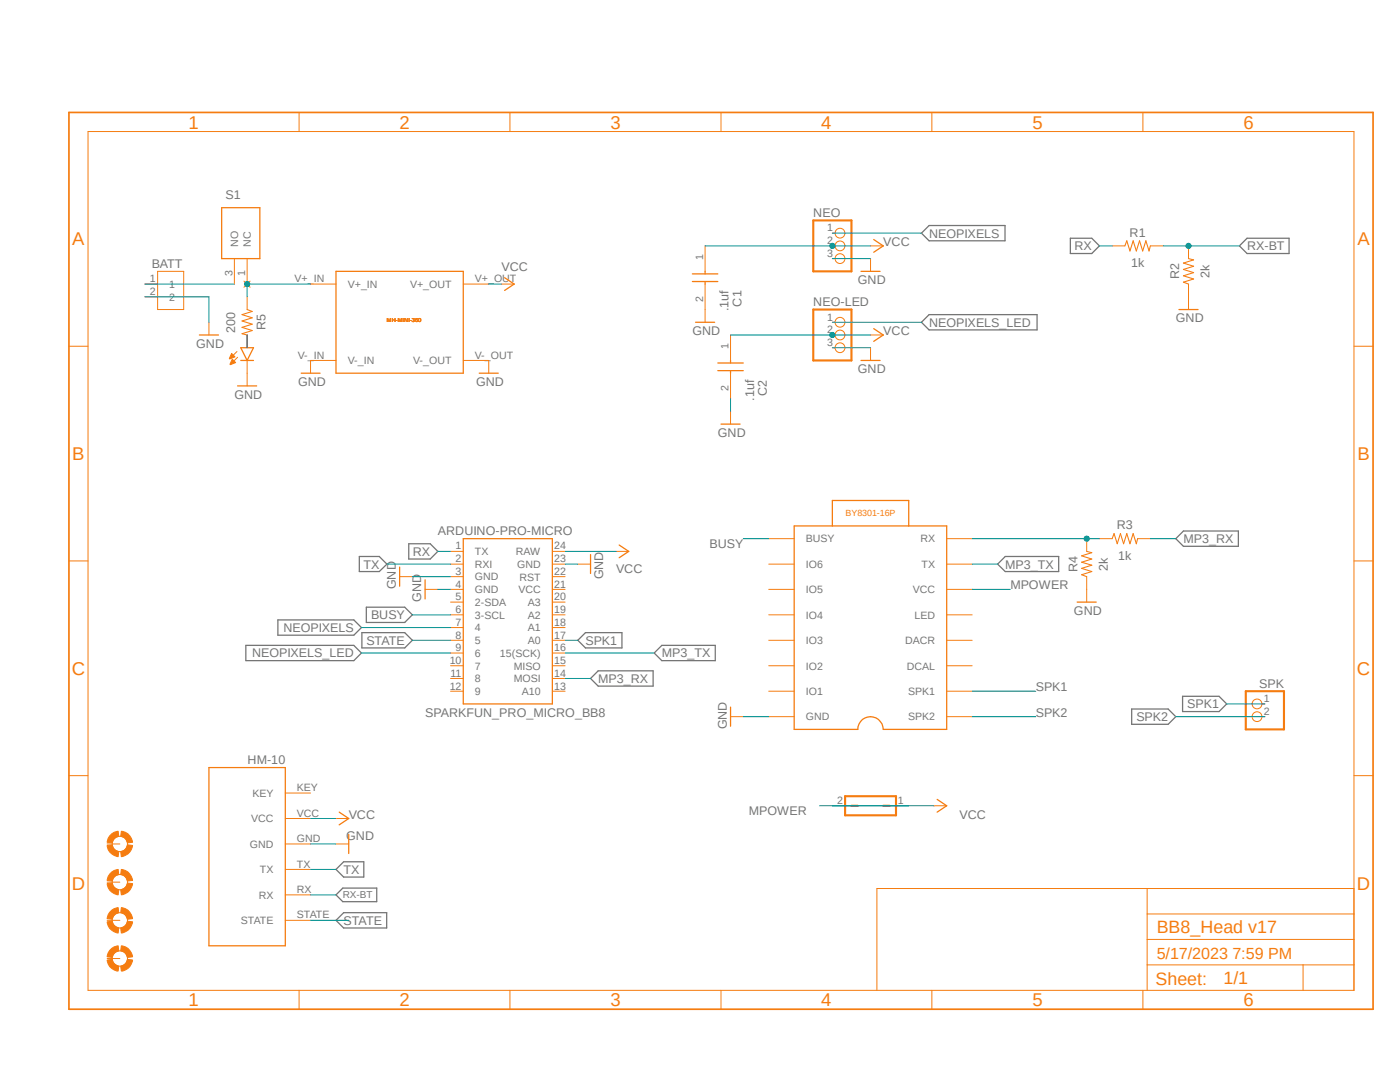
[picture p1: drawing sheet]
<svg xmlns="http://www.w3.org/2000/svg" width="279mm" height="216mm" viewBox="0 0 279 216" stroke-linecap="round" stroke-linejoin="round" font-family="sans-serif">
<path d="M13.2 22.1l261.2 179.9M274.4 22.1l-261.2 179.9" fill="none" stroke="#fff" stroke-width=".2"/>
<g fill="none" stroke="#757575" stroke-width=".25">
<path d="M183.9 46.5l1.5-1.5h15.2v3h-15.2zM213.6 47.5h4.3l1.5 1.6-1.5 1.5h-4.3zM247.4 49.1l1.5-1.6h8.4v3.1h-8.4zM183.9 64.3l1.5-1.5h21.6v3h-21.6zM71.7 111h4l1.5 1.6-1.5 1.4h-4zM81.6 108.5h4.3l1.5 1.5-1.5 1.5h-4.3zM199.1 112.6l1.5-1.6h10.7v3h-10.7zM234.7 107.5l1.5-1.5h10.9v3h-10.9zM49.1 128.8h21.5l1.5 1.5-1.5 1.5h-21.5zM55.5 123.7h15.1l1.5 1.5-1.5 1.5h-15.1zM72.2 126.2h8.6l1.5 1.6-1.5 1.5h-8.6zM73.1 121.2h7.7l1.5 1.5-1.5 1.5h-7.7z"/>
<path d="M115.3 127.8l1.5-1.6h7.3v3.1h-7.3zM117.9 135.4l1.5-1.5h10.9v3h-10.9zM130.6 130.3l1.5-1.5h10.6v3h-10.6zM236 138.9h7.3l1.5 1.6-1.5 1.5h-7.3zM225.8 141.5h7.3l1.6 1.5-1.6 1.5h-7.3zM67.1 178.6l1.3-1.4h6.8v2.7h-6.8zM67.1 173.5l1.5-1.5h4v3h-4zM67.1 183.6l1.5-1.5h8.6v3.1h-8.6z"/>
</g>
<path d="M162.3 44h7.6v10.1h-7.6zM162.3 61.8h7.6v10.1h-7.6zM248.6 137.9h7.6v7.6h-7.6zM168.7 158.9h10.1v3.8h-10.1zM169.9 160.8h1.3M176.3 160.8h1.2" fill="none" stroke="#f57c10" stroke-width=".42"/>
<g fill="none" stroke="#f57c10" stroke-width=".2">
<path d="M28.9 56.7h2.6M28.9 59.2h2.6M31.5 54.1h5.2v7.7h-5.2zM140.7 49.1v5M140.7 56.7v5.1M166.1 46.5h.6M166.1 49.1h.6M166.1 51.6h.6M222 49.1h2.5M229.6 49.1h2.5M237.2 49.1v2.5M237.2 56.7v5.1"/>
<path d="M41.7 64.3v2.5M145.8 66.8v5.1M145.8 74.5v5M166.1 64.3h.6M166.1 66.8h.6M166.1 69.4h.6M79.8 115.1h2.5M84.8 117.6h2.6M89.9 117.6h2.6M89.9 112.6h2.6M89.9 110h2.6M89.9 115.1h2.6"/>
<path d="M110.2 117.6h2.6M110.2 112.6h2.6M110.2 110h2.6M110.2 115.1h2.6M115.3 112.6h2.6M122.9 110h2.6M153.4 117.6h5.1M153.4 112.6h5.1M153.4 107.5h5.1M188.9 117.6h5.1M188.9 112.6h5.1M188.9 107.5h5.1"/>
<path d="M216.9 107.5v2.5M216.9 115.1v5M89.9 122.7h2.6M89.9 125.2h2.6M89.9 127.8h2.6M89.9 130.3h2.6M89.9 120.1h2.6M89.9 132.8h2.6M89.9 135.4h2.6M89.9 137.9h2.6M110.2 122.7h2.6M110.2 125.2h2.6"/>
<path d="M110.2 127.8h2.6M110.2 130.3h2.6M110.2 120.1h2.6M110.2 132.8h2.6M110.2 135.4h2.6M110.2 137.9h2.6M153.4 122.7h5.1M153.4 127.8h5.1M153.4 132.8h5.1M153.4 137.9h5.1M188.9 122.7h5.1M188.9 127.8h5.1"/>
<path d="M188.9 132.8h5.1M188.9 137.9h5.1M56.9 158.2h5.1M145.8 143h2.5M153.4 143h5.1M188.9 143h5.1M251.9 140.5h.5M251.9 143h.5M56.9 168.4h5.1M56.9 163.3h5.1M56.9 173.5h5.1M56.9 178.6h5.1"/>
<path d="M67.1 168.4h2.5M67.1 163.3h2.5M166.1 160.8h3.8M177.5 160.8h3.9M186.4 160.8h2.5M56.9 183.6h5.1"/>
<circle cx="167.6" cy="49.1" r=".98"/>
<circle cx="167.6" cy="51.6" r=".98"/>
<circle cx="167.6" cy="46.5" r=".98"/>
<circle cx="167.6" cy="64.3" r=".98"/>
<circle cx="167.6" cy="66.8" r=".98"/>
<circle cx="167.6" cy="69.4" r=".98"/>
<circle cx="250.9" cy="143" r=".98"/>
<circle cx="250.9" cy="140.5" r=".98"/>
</g>
<g fill="none" stroke="#f57c10" stroke-width=".25">
<path d="M138.2 54.7h5.1M138.2 56.2h5.1M140.7 54.1v.6M140.7 56.2v.5M39.8 66.8h3.8M143.3 72.4h5M143.3 74h5M145.8 71.9v.5M145.8 74v.5M235.3 61.8h3.8M79.8 113.2v3.8M84.8 115.7v3.8"/>
<path d="M92.5 107.5h17.7v33h-17.7zM117.9 110.7v3.7M123.6 108.8l1.9 1.2-1.9 1.3M158.5 104.9h30.4v40.6h-12.6a2.54 2.54 0 0 0-2.6-2.5 2.54 2.54 0 0 0-2.5 2.5h-12.7zM166.1 104.9v-5h15.3v5M215 120.1h3.8M41.7 153.2h15.2v35.5h-15.2zM145.8 141.1v3.8M187 159.5l1.9 1.3-1.9 1.3M67.7 162.1l1.9 1.2-1.9 1.3M69.6 166.5v3.8"/>
</g>
<path d="M224.5 49.1l.4-1.1 .6 2.1 .6-2.1 .7 2.1 .6-2.1 .6 2.1 .7-2.1 .6 2.1 .3-1M237.2 51.6l1 .3-2 .6 2 .6-2 .7 2 .6-2 .6 2 .7-2 .6 1 .4M216.9 110l1 .3-2 .6 2 .6-2 .7 2 .6-2 .6 2 .6-2 .7 1 .4" fill="none" stroke="#f57c10" stroke-width=".21"/>
<path d="M24.2 188.7a2.44 2.44 0 0 1 2.3 2.2l-1.1 .2a1.46 1.46 0 0 0-1.3-1.4z" fill-rule="evenodd" fill="#f57c10"/>
<path d="M24.2 188.7a2.44 2.44 0 0 1 2.3 2.2l-1.1 .2a1.46 1.46 0 0 0-1.3-1.4z" fill="none" stroke="#f57c10" stroke-width=".2"/>
<path d="M22.3 189.2l.5-.3 .8-.2 .1 1a1.47 1.47 0 0 0-1.3 1.4l-1-.2a2.35 2.35 0 0 1 .9-1.7z" fill-rule="evenodd" fill="#f57c10"/>
<path d="M22.3 189.2l.5-.3 .8-.2 .1 1a1.47 1.47 0 0 0-1.3 1.4l-1-.2a2.35 2.35 0 0 1 .9-1.7z" fill="none" stroke="#f57c10" stroke-width=".2"/>
<path d="M21.4 191.6l1-.2a1.57 1.57 0 0 0 1.3 1.4l-.1 1a2.45 2.45 0 0 1-2.2-2.2z" fill-rule="evenodd" fill="#f57c10"/>
<path d="M21.4 191.6l1-.2a1.57 1.57 0 0 0 1.3 1.4l-.1 1a2.45 2.45 0 0 1-2.2-2.2z" fill="none" stroke="#f57c10" stroke-width=".2"/>
<path d="M24.1 192.8a1.56 1.56 0 0 0 1.3-1.4l1.1 .2a2.47 2.47 0 0 1-2.3 2.2z" fill-rule="evenodd" fill="#f57c10"/>
<g fill="none" stroke="#f57c10" stroke-width=".2">
<path d="M21.4 191.3h2.5M24.1 192.8a1.56 1.56 0 0 0 1.3-1.4l1.1 .2a2.47 2.47 0 0 1-2.3 2.2z"/>
<circle cx="23.9" cy="191.3" r="1.53"/>
</g>
<path d="M24.2 181.1a2.44 2.44 0 0 1 2.3 2.2l-1.1 .1a1.46 1.46 0 0 0-1.3-1.3z" fill-rule="evenodd" fill="#f57c10"/>
<path d="M24.2 181.1a2.44 2.44 0 0 1 2.3 2.2l-1.1 .1a1.46 1.46 0 0 0-1.3-1.3z" fill="none" stroke="#f57c10" stroke-width=".2"/>
<path d="M22.3 181.6l.5-.3 .8-.2 .1 1a1.47 1.47 0 0 0-1.3 1.3l-1-.1a2.35 2.35 0 0 1 .9-1.7z" fill-rule="evenodd" fill="#f57c10"/>
<path d="M22.3 181.6l.5-.3 .8-.2 .1 1a1.47 1.47 0 0 0-1.3 1.3l-1-.1a2.35 2.35 0 0 1 .9-1.7z" fill="none" stroke="#f57c10" stroke-width=".2"/>
<path d="M21.4 183.9l1-.1a1.57 1.57 0 0 0 1.3 1.4l-.1 1a2.57 2.57 0 0 1-2.2-2.3z" fill-rule="evenodd" fill="#f57c10"/>
<path d="M21.4 183.9l1-.1a1.57 1.57 0 0 0 1.3 1.4l-.1 1a2.57 2.57 0 0 1-2.2-2.3z" fill="none" stroke="#f57c10" stroke-width=".2"/>
<path d="M24.1 185.2a1.56 1.56 0 0 0 1.3-1.4l1.1 .1a2.55 2.55 0 0 1-2.3 2.3z" fill-rule="evenodd" fill="#f57c10"/>
<g fill="none" stroke="#f57c10" stroke-width=".2">
<path d="M21.4 183.6h2.5M24.1 185.2a1.56 1.56 0 0 0 1.3-1.4l1.1 .1a2.55 2.55 0 0 1-2.3 2.3z"/>
<circle cx="23.9" cy="183.6" r="1.53"/>
</g>
<path d="M24.2 173.5a2.44 2.44 0 0 1 2.3 2.2l-1.1 .1a1.46 1.46 0 0 0-1.3-1.3z" fill-rule="evenodd" fill="#f57c10"/>
<path d="M24.2 173.5a2.44 2.44 0 0 1 2.3 2.2l-1.1 .1a1.46 1.46 0 0 0-1.3-1.3z" fill="none" stroke="#f57c10" stroke-width=".2"/>
<path d="M22.3 174l.5-.3 .8-.2 .1 1a1.47 1.47 0 0 0-1.3 1.3l-1-.1a2.35 2.35 0 0 1 .9-1.7z" fill-rule="evenodd" fill="#f57c10"/>
<path d="M22.3 174l.5-.3 .8-.2 .1 1a1.47 1.47 0 0 0-1.3 1.3l-1-.1a2.35 2.35 0 0 1 .9-1.7z" fill="none" stroke="#f57c10" stroke-width=".2"/>
<path d="M21.4 176.3l1-.1a1.57 1.57 0 0 0 1.3 1.3l-.1 1.1a2.57 2.57 0 0 1-2.2-2.3z" fill-rule="evenodd" fill="#f57c10"/>
<path d="M21.4 176.3l1-.1a1.57 1.57 0 0 0 1.3 1.3l-.1 1.1a2.57 2.57 0 0 1-2.2-2.3z" fill="none" stroke="#f57c10" stroke-width=".2"/>
<path d="M24.1 177.5a1.56 1.56 0 0 0 1.3-1.3l1.1 .1a2.55 2.55 0 0 1-2.3 2.3z" fill-rule="evenodd" fill="#f57c10"/>
<g fill="none" stroke="#f57c10" stroke-width=".2">
<path d="M21.4 176h2.5M24.1 177.5a1.56 1.56 0 0 0 1.3-1.3l1.1 .1a2.55 2.55 0 0 1-2.3 2.3z"/>
<circle cx="23.9" cy="176" r="1.53"/>
</g>
<path d="M24.2 165.9a2.44 2.44 0 0 1 2.3 2.2l-1.1 .1a1.46 1.46 0 0 0-1.3-1.3z" fill-rule="evenodd" fill="#f57c10"/>
<path d="M24.2 165.9a2.44 2.44 0 0 1 2.3 2.2l-1.1 .1a1.46 1.46 0 0 0-1.3-1.3z" fill="none" stroke="#f57c10" stroke-width=".2"/>
<path d="M22.3 166.4l.5-.3 .8-.2 .1 1a1.47 1.47 0 0 0-1.3 1.3l-1-.1a2.35 2.35 0 0 1 .9-1.7z" fill-rule="evenodd" fill="#f57c10"/>
<path d="M22.3 166.4l.5-.3 .8-.2 .1 1a1.47 1.47 0 0 0-1.3 1.3l-1-.1a2.35 2.35 0 0 1 .9-1.7z" fill="none" stroke="#f57c10" stroke-width=".2"/>
<path d="M21.4 168.7l1-.1a1.46 1.46 0 0 0 1.3 1.3l-.1 1a2.57 2.57 0 0 1-2.2-2.2z" fill-rule="evenodd" fill="#f57c10"/>
<path d="M21.4 168.7l1-.1a1.46 1.46 0 0 0 1.3 1.3l-.1 1a2.57 2.57 0 0 1-2.2-2.2z" fill="none" stroke="#f57c10" stroke-width=".2"/>
<path d="M24.1 169.9a1.46 1.46 0 0 0 1.3-1.3l1.1 .1a2.55 2.55 0 0 1-2.3 2.2z" fill-rule="evenodd" fill="#f57c10"/>
<g fill="none" stroke="#f57c10" stroke-width=".2">
<path d="M46.8 51.6v5.1M48.7 56.1l1.2 1.2M49.3 51.6v5.1M49.9 56.1l-1.2 1.2M100.1 56.7h2.5M47.3 70.1l-1.4 1.4M47.4 71.3l-1.4 1.4M49.3 66.8v2.6M49.3 71.9v2.6M62 71.9v2.6M97.5 71.9v2.6M219.4 107.5h2.6"/>
<path d="M227 107.5h2.6M21.4 168.4h2.5M24.1 169.9a1.46 1.46 0 0 0 1.3-1.3l1.1 .1a2.55 2.55 0 0 1-2.3 2.2z"/>
<circle cx="23.9" cy="168.4" r="1.53"/>
</g>
<path d="M222 107.5l.3-1 .7 2 .6-2 .6 2 .7-2 .6 2 .6-2 .7 2 .2-1" fill="none" stroke="#f57c10" stroke-width=".21"/>
<path d="M44.2 41.4h7.7v10.2h-7.7zM100.7 55.4l1.9 1.3-1.9 1.3M48 69.4h2.6l-1.3 2.5zM48 71.9h2.6M60.1 74.5h3.8M95.6 74.5h3.8" fill="none" stroke="#f57c10" stroke-width=".25"/>
<path d="M46.2 70.5l.7 .7-1.1 .4v-.1z" fill-rule="evenodd" fill="#f57c10"/>
<path d="M46.2 70.5l.7 .7-1.1 .4v-.1z" fill="none" stroke="#f57c10" stroke-width=".2"/>
<path d="M46.4 71.7l.6 .6-1 .5-.1-.1z" fill-rule="evenodd" fill="#f57c10"/>
<g fill="none" stroke="#f57c10" stroke-width=".2">
<path d="M17.6 26.2h252.6v171.4h-252.6zM59.7 22.4v3.8M101.8 22.4v3.8M143.9 22.4v3.8M186 22.4v3.8M228.1 22.4v3.8M49.3 59.2v2.6M62 56.7h5.1M92.5 56.7h5M173.7 49.1h2.6M173.7 51.6v2.5M13.8 69.1h3.8"/>
<path d="M46.4 71.7l.6 .6-1 .5-.1-.1zM49.3 66.8v2.6M49.3 74.5v2.5M62 71.9h5.1M92.5 71.9h5M140.7 61.8v2.5M173.7 66.8h2.6M173.7 69.4v2.5M270.2 69.1h3.8M145.8 82.1v2.5M13.8 111.9h3.8M270.2 111.9h3.8"/>
<path d="M13.8 154.8h3.8M270.2 154.8h3.8M228.9 177.3v20.3M270.2 177.3h-95.2v20.3M59.7 197.6v3.8M101.8 197.6v3.8M143.9 197.6v3.8M186 197.6v3.8M228.1 197.6v3.8M228.9 192.5h41.3M228.9 187.5h41.3M228.9 182.4h41.3"/>
<path d="M260.1 192.5v5.1"/>
</g>
<path d="M67.1 54.1h25.4v20.4h-25.4zM171.8 54.1h3.8M174.4 47.8l1.9 1.3-1.9 1.2M47.4 77h3.8M138.8 64.3h3.8M171.8 71.9h3.8M174.4 65.6l1.9 1.2-1.9 1.3M143.9 84.6h3.8" fill="none" stroke="#f57c10" stroke-width=".25"/>
<path d="M49.3 61.8l1 .3-2 .7 2 .6-2 .7 2 .6-2 .6 2 .7-2 .6 1 .2" fill="none" stroke="#f57c10" stroke-width=".21"/>
<path d="M13.8 22.4h260.2v179h-260.2z" fill="none" stroke="#f57c10" stroke-width=".34"/>
<path d="M97.5 56.7h2.6M145.8 66.8h27.9M112.8 110h10.1M62 163.3h5.1M166.1 160.8h20.3" fill="none" stroke="#009292" stroke-width=".2"/>
<circle cx="166.1" cy="66.8" r=".51" fill="#009292"/>
<g fill="none" stroke="#009292" stroke-width=".2">
<path d="M140.7 49.1h33"/>
<circle cx="166.1" cy="66.8" r=".51"/>
</g>
<circle cx="166.1" cy="49.1" r=".51" fill="#009292"/>
<g fill="none" stroke="#009292" stroke-width=".2">
<path d="M28.9 59.2h12.8v5.1M166.1 51.6h7.6M166.1 46.5h17.8M219.4 49.1h2.6M145.8 79.5v2.6M166.1 69.4h7.6M82.3 115.1h7.6M87.4 117.6h2.5M87.4 110h2.5M112.8 112.6h2.5M148.3 107.5h5.1M194 117.6h7.6"/>
<path d="M194 107.5h25.4M72.1 125.2h17.8M82.3 122.7h7.6M112.8 127.8h2.5M194 137.9h12.7M148.3 143h5.1M194 143h12.7M234.7 143h17.7M244.8 140.5h7.6M62 168.4h5.1M163.6 160.8h17.8"/>
<circle cx="166.1" cy="49.1" r=".51"/>
</g>
<circle cx="216.9" cy="107.5" r=".51" fill="#009292"/>
<g fill="none" stroke="#009292" stroke-width=".2">
<path d="M232.1 49.1h15.3M166.1 64.3h17.8M72.1 130.3h17.8M62 178.6h5.1"/>
<circle cx="216.9" cy="107.5" r=".51"/>
</g>
<circle cx="237.2" cy="49.1" r=".51" fill="#009292"/>
<g fill="none" stroke="#009292" stroke-width=".2">
<path d="M28.9 56.7h17.9M62 56.7h-12.7v2.5M49.3 66.8v2.6M77.2 112.6h12.7M194 112.6h5.1M229.6 107.5h5.1M82.3 127.8h7.6M112.8 130.3h17.8M112.8 135.4h5.1M62 173.5h5.1M62 183.6h7.6"/>
<circle cx="237.2" cy="49.1" r=".51"/>
</g>
<circle cx="49.3" cy="56.7" r=".51" fill="#009292"/>
<circle cx="49.3" cy="56.7" r=".51" fill="none" stroke="#009292" stroke-width=".2"/>
<g font-size="3.7" fill="#f57c10">
<text x="37.6" y="25.7">1</text>
<text x="79.7" y="25.7">2</text>
<text x="121.8" y="25.7">3</text>
<text x="163.9" y="25.7">4</text>
<text x="206" y="25.7">5</text>
<text x="248.2" y="25.7">6</text>
<text x="14.4" y="49">A</text>
<text x="270.9" y="49">A</text>
<text x="14.4" y="91.8">B</text>
<text x="270.9" y="91.8">B</text>
<text x="14.4" y="134.7">C</text>
<text x="270.8" y="134.7">C</text>
<text x="14.4" y="177.5">D</text>
<text x="270.8" y="177.5">D</text>
<text x="37.6" y="200.8">1</text>
<text x="79.7" y="200.8">2</text>
<text x="121.8" y="200.8">3</text>
<text x="163.9" y="200.8">4</text>
<text x="206" y="200.8">5</text>
<text x="248.2" y="200.8">6</text>
</g>
<g font-size="3.6" fill="#f57c10">
<text x="230.8" y="186.2">BB8_Head v17</text>
<text x="230.6" y="196.5">Sheet:</text>
<text x="244.2" y="196.3">1/1</text>
</g>
<text font-size="3.2" fill="#f57c10" x="230.8" y="191.3">5/17/2023 7:59 PM</text>
<g font-size="2.5" fill="#757575">
<text x="45" y="39.8">S1</text>
<text x="162.3" y="43.4">NEO</text>
<text x="185.4" y="47.4">NEOPIXELS</text>
<text x="225.4" y="47.2">R1</text>
<text x="30.3" y="53.5">BATT</text>
<text x="176.3" y="49.1">VCC</text>
<text x="214.4" y="50">RX</text>
<text x="225.7" y="53.3">1k</text>
<text x="248.9" y="50">RX-BT</text>
<text x="100.1" y="54.1">VCC</text>
<text x="171.2" y="56.7">GND</text>
<text x="235.3" y="55.8" transform="rotate(-90 235.3 55.8)">R2</text>
<text x="241.4" y="55.5" transform="rotate(-90 241.4 55.5)">2k</text>
<text x="53" y="65.9" transform="rotate(-90 53 65.9)">R5</text>
<text x="145.4" y="62.1" transform="rotate(-90 145.4 62.1)">.1uf</text>
<text x="148" y="61.2" transform="rotate(-90 148 61.2)">C1</text>
<text x="162.3" y="61.1">NEO-LED</text>
<text x="185.4" y="65.2">NEOPIXELS_LED</text>
<text x="234.7" y="64.3">GND</text>
<text x="39.2" y="69.4">GND</text>
<text x="46.9" y="66.4" transform="rotate(-90 46.9 66.4)">200</text>
<text x="138.2" y="66.8">GND</text>
<text x="176.3" y="66.8">VCC</text>
<text x="59.5" y="77">GND</text>
<text x="95" y="77">GND</text>
<text x="171.2" y="74.5">GND</text>
<text x="46.8" y="79.5">GND</text>
<text x="150.5" y="79.9" transform="rotate(-90 150.5 79.9)">.1uf</text>
<text x="153" y="79" transform="rotate(-90 153 79)">C2</text>
<text x="143.3" y="87.2">GND</text>
<text x="87.4" y="106.7">ARDUINO-PRO-MICRO</text>
<text x="222.9" y="105.6">R3</text>
<text x="72.5" y="113.5">TX</text>
<text x="82.4" y="110.9">RX</text>
<text x="141.6" y="109.3">BUSY</text>
<text x="200.6" y="113.5">MP3_TX</text>
<text x="221.1" y="113.9" transform="rotate(-90 221.1 113.9)">2k</text>
<text x="223.2" y="111.7">1k</text>
<text x="236.2" y="108.4">MP3_RX</text>
<text x="79" y="117.6" transform="rotate(-90 79 117.6)">GND</text>
<text x="120.4" y="115.6" transform="rotate(-90 120.4 115.6)">GND</text>
<text x="122.9" y="114.3">VCC</text>
<text x="201.6" y="117.6">MPOWER</text>
<text x="215" y="114.2" transform="rotate(-90 215 114.2)">R4</text>
<text x="74" y="123.6">BUSY</text>
<text x="84.1" y="120.1" transform="rotate(-90 84.1 120.1)">GND</text>
<text x="214.3" y="122.7">GND</text>
<text x="50.3" y="131.2">NEOPIXELS_LED</text>
<text x="56.6" y="126.1">NEOPIXELS</text>
<text x="73.1" y="128.7">STATE</text>
<text x="116.8" y="128.7">SPK1</text>
<text x="132.1" y="131.2">MP3_TX</text>
<text x="119.4" y="136.3">MP3_RX</text>
<text x="206.7" y="137.9">SPK1</text>
<text x="251.3" y="137.3">SPK</text>
<text x="84.8" y="143">SPARKFUN_PRO_MICRO_BB8</text>
<text x="206.7" y="143">SPK2</text>
<text x="226.8" y="143.9">SPK2</text>
<text x="236.9" y="141.4">SPK1</text>
<text x="145" y="145.5" transform="rotate(-90 145 145.5)">GND</text>
<text x="49.4" y="152.4">HM-10</text>
<text x="69.1" y="167.6">GND</text>
<text x="69.6" y="163.3">VCC</text>
<text x="149.4" y="162.6">MPOWER</text>
<text x="191.5" y="163.3">VCC</text>
<text x="68.6" y="174.4">TX</text>
<text x="68.6" y="184.5">STATE</text>
</g>
<g font-size="2.1" fill="#757575">
<text x="165.1" y="46.2">1</text>
<text x="47.5" y="49.3" transform="rotate(-90 47.5 49.3)">NO</text>
<text x="50.1" y="49.3" transform="rotate(-90 50.1 49.3)">NC</text>
<text x="140.3" y="51.8" transform="rotate(-90 140.3 51.8)">1</text>
<text x="165.1" y="48.7">2</text>
<text x="165.1" y="51.3">3</text>
<text x="29.9" y="56.3">1</text>
<text x="29.9" y="58.9">2</text>
<text x="33.8" y="57.4">1</text>
<text x="33.8" y="60">2</text>
<text x="46.4" y="55.1" transform="rotate(-90 46.4 55.1)">3</text>
<text x="48.9" y="55.1" transform="rotate(-90 48.9 55.1)">1</text>
<text x="58.8" y="56.3">V+_IN</text>
<text x="69.4" y="57.4">V+_IN</text>
<text x="81.8" y="57.4">V+_OUT</text>
<text x="94.8" y="56.3">V+_OUT</text>
<text x="140.3" y="60.2" transform="rotate(-90 140.3 60.2)">2</text>
<text x="165.1" y="64">1</text>
<text x="59.4" y="71.6">V-_IN</text>
<text x="94.8" y="71.6">V-_OUT</text>
<text x="145.4" y="69.6" transform="rotate(-90 145.4 69.6)">1</text>
<text x="165.1" y="66.5">2</text>
<text x="165.1" y="69">3</text>
<text x="69.4" y="72.7">V-_IN</text>
<text x="82.5" y="72.7">V-_OUT</text>
<text x="145.4" y="78" transform="rotate(-90 145.4 78)">2</text>
<text x="90.9" y="112.2">2</text>
<text x="90.9" y="109.6">1</text>
<text x="94.8" y="113.3">RXI</text>
<text x="94.8" y="110.8">TX</text>
<text x="103" y="110.8">RAW</text>
<text x="103.2" y="113.3">GND</text>
<text x="110.6" y="112.2">23</text>
<text x="110.6" y="109.6">24</text>
<text x="160.8" y="108.2">BUSY</text>
<text x="160.8" y="113.3">IO6</text>
<text x="183.7" y="108.2">RX</text>
<text x="183.9" y="113.3">TX</text>
<text x="90.9" y="117.3">4</text>
<text x="90.9" y="114.7">3</text>
<text x="90.9" y="119.8">5</text>
<text x="94.8" y="118.4">GND</text>
<text x="94.8" y="115.8">GND</text>
<text x="103.5" y="118.4">VCC</text>
<text x="103.7" y="115.9">RST</text>
<text x="110.6" y="119.8">20</text>
<text x="110.6" y="117.3">21</text>
<text x="110.6" y="114.7">22</text>
<text x="160.8" y="118.4">IO5</text>
<text x="182.2" y="118.4">VCC</text>
<text x="90.9" y="122.3">6</text>
<text x="90.9" y="124.9">7</text>
<text x="94.8" y="123.4">3-SCL</text>
<text x="94.8" y="126">4</text>
<text x="94.8" y="120.9">2-SDA</text>
<text x="105.3" y="126">A1</text>
<text x="105.3" y="123.4">A2</text>
<text x="105.3" y="120.9">A3</text>
<text x="110.6" y="124.9">18</text>
<text x="110.6" y="122.3">19</text>
<text x="160.8" y="123.4">IO4</text>
<text x="182.5" y="123.4">LED</text>
<text x="90.9" y="127.4">8</text>
<text x="90.9" y="130">9</text>
<text x="94.8" y="128.5">5</text>
<text x="94.8" y="131.1">6</text>
<text x="99.8" y="131.1">15(SCK)</text>
<text x="105.3" y="128.5">A0</text>
<text x="110.6" y="130">16</text>
<text x="110.6" y="127.4">17</text>
<text x="160.8" y="128.5">IO3</text>
<text x="180.6" y="128.5">DACR</text>
<text x="89.7" y="132.5">10</text>
<text x="89.7" y="137.6">12</text>
<text x="89.9" y="135">11</text>
<text x="94.8" y="133.6">7</text>
<text x="94.8" y="136.1">8</text>
<text x="102.5" y="136.1">MOSI</text>
<text x="102.5" y="133.6">MISO</text>
<text x="110.6" y="137.6">13</text>
<text x="110.6" y="135">14</text>
<text x="110.6" y="132.5">15</text>
<text x="160.8" y="133.6">IO2</text>
<text x="181" y="133.6">DCAL</text>
<text x="94.8" y="138.7">9</text>
<text x="104.1" y="138.7">A10</text>
<text x="160.8" y="143.8">GND</text>
<text x="160.8" y="138.7">IO1</text>
<text x="181.2" y="138.7">SPK1</text>
<text x="181.2" y="143.8">SPK2</text>
<text x="252.2" y="140.1">1</text>
<text x="252.2" y="142.7">2</text>
<text x="50.4" y="159">KEY</text>
<text x="59.3" y="157.9">KEY</text>
<text x="167.1" y="160.4">2</text>
<text x="179.2" y="160.4">1</text>
<text x="50.1" y="164.1">VCC</text>
<text x="59.3" y="163">VCC</text>
<text x="49.9" y="169.2">GND</text>
<text x="59.3" y="168">GND</text>
<text x="59.3" y="173.1">TX</text>
<text x="51.6" y="179.3">RX</text>
<text x="51.9" y="174.2">TX</text>
<text x="59.3" y="178.2">RX</text>
<text x="48.1" y="184.4">STATE</text>
<text x="59.3" y="183.3">STATE</text>
</g>
<text font-size="2" fill="#757575" x="68.4" y="179.3">RX-BT</text>
<text font-size="1.8" fill="#f57c10" x="168.7" y="103">BY8301-16P</text>
<text font-size="1.1" fill="#f57c10" x="77.2" y="64.3">MH-MINI-360</text>
</svg>
